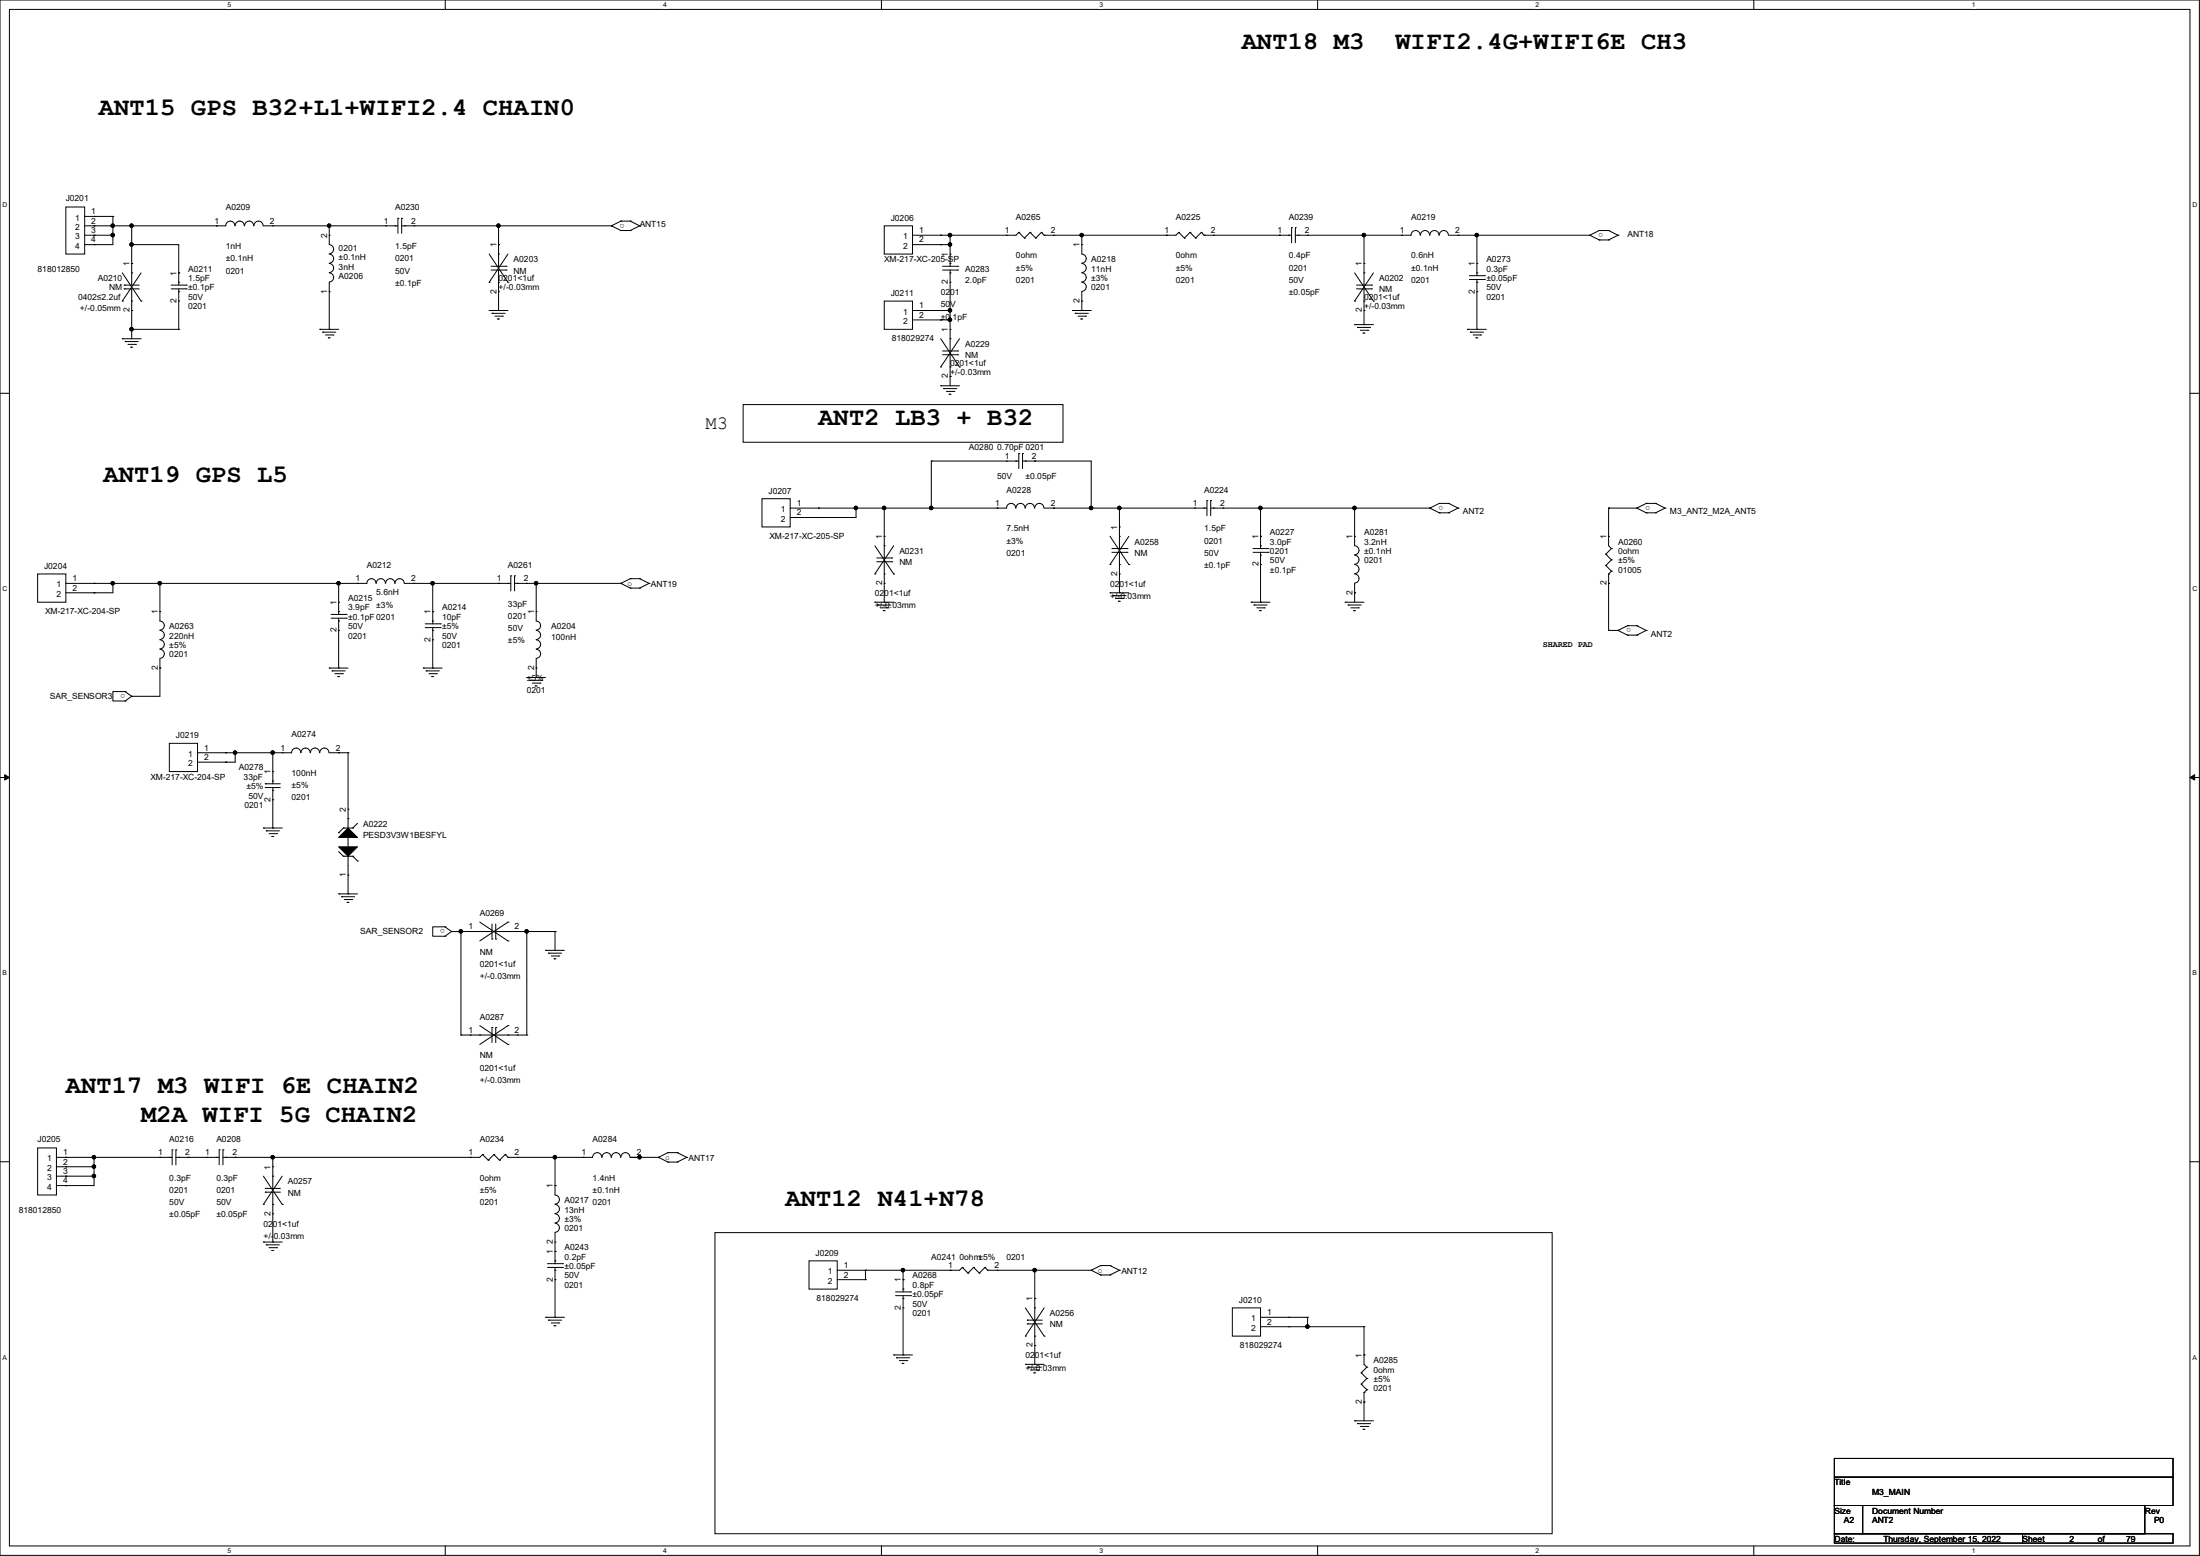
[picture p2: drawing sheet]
<svg xmlns="http://www.w3.org/2000/svg" width="297mm" height="210mm" viewBox="0 0 297 210" stroke-linecap="round" stroke-linejoin="round" font-family="sans-serif">
<path d="M0 0h296.9v209.9h-296.9zM1.3 1.3h294.4v207.4h-294.4z" fill="none" stroke="#000" stroke-width=".14"/>
<g fill="#fff">
<path d="M30.7 .1h.5v1h-.5z"/>
<path d="M30.7 208.8h.5v1h-.5z"/>
</g>
<path d="M60.1 0v1.3M60.1 208.7v1.2" fill="none" stroke="#000" stroke-width=".14"/>
<g fill="#fff">
<path d="M89.5 .1h.5v1h-.5z"/>
<path d="M89.5 208.8h.5v1h-.5z"/>
</g>
<path d="M119 0v1.3M119 208.7v1.2" fill="none" stroke="#000" stroke-width=".14"/>
<g fill="#fff">
<path d="M148.4 .1h.5v1h-.5z"/>
<path d="M148.4 208.8h.5v1h-.5z"/>
</g>
<path d="M177.9 0v1.3M177.9 208.7v1.2" fill="none" stroke="#000" stroke-width=".14"/>
<g fill="#fff">
<path d="M207.3 .1h.5v1h-.5z"/>
<path d="M207.3 208.8h.5v1h-.5z"/>
</g>
<path d="M236.8 0v1.3M236.8 208.7v1.2" fill="none" stroke="#000" stroke-width=".14"/>
<g fill="#fff">
<path d="M266.2 .1h.5v1h-.5z"/>
<path d="M266.2 208.8h.5v1h-.5z"/>
<path d="M.3 27.2h.7v1h-.7z"/>
<path d="M296 27.2h.6v1h-.6z"/>
<path d="M.3 79h.7v1h-.7z"/>
<path d="M296 79h.6v1h-.6z"/>
</g>
<path d="M0 53.1h1.3M295.7 53.1h1.2" fill="none" stroke="#000" stroke-width=".14"/>
<g fill="#fff">
<path d="M.3 130.9h.6v1h-.6z"/>
<path d="M296 130.9h.6v1h-.6z"/>
</g>
<path d="M0 104.9h1.3M295.7 104.9h1.2" fill="none" stroke="#000" stroke-width=".14"/>
<path d="M.6 104.6l.7 .3-.7 .4zM295.7 104.9l.6-.3v.7z" fill="#000" stroke="#000" stroke-width=".14"/>
<g fill="#fff">
<path d="M.3 182.7h.6v1h-.6z"/>
<path d="M296 182.7h.5v1h-.5z"/>
</g>
<g fill="none" stroke="#000" stroke-width=".14">
<path d="M8.9 27.9h2.5v6.4h-2.5zM11.4 31.7h3.8M11.4 29.2h3.8M12.7 30.5h.1M12.7 31.7h.1M12.7 33h.1M12.7 29.2h.1M15.2 29.2h.1M15.2 30.5h.1M15.2 31.7h.1M15.2 29.2v3.8h-3.8M16.5 36.8l2.5 3.8"/>
<path d="M16.8 38.5h.1M16.8 39h.1M16.8 38.5h2M16.8 39h2M17.8 36.8h.1M17.8 35.6h.1M17.8 30.5h.1M17.8 33h.1M17.8 30.5v8M17.8 39v6.7M17.8 33h6.3v5.5M19 36.8l-2.5 3.8"/>
<path d="M23.1 38.5h2M23.1 39h2M24.1 38.1h.1M24.1 39.4h.1M24.1 36.8h.1M24.1 39v5.4M25.1 38.5h.1M25.1 39h.1M29.2 30.5h.1M31.7 30.5a.61 .61 0 0 0-.6-.7 .61 .61 0 0 0-.6 .7h-19.1M33 30.5a.61 .61 0 0 0-.6-.7 .61 .61 0 0 0-.6 .7M34.2 30.5a.61 .61 0 0 0-.6-.7 .61 .61 0 0 0-.6 .7"/>
<path d="M35.5 30.5a.61 .61 0 0 0-.6-.7 .61 .61 0 0 0-.6 .7M35.6 30.5h18.1M36.8 30.5h.1M44.4 36.8a.61 .61 0 0 1 .6 .6 .61 .61 0 0 1-.6 .7M44.4 35.6a.61 .61 0 0 1 .6 .6 .61 .61 0 0 1-.6 .6M44.4 34.3a.61 .61 0 0 1 .6 .6 .61 .61 0 0 1-.6 .6M44.4 30.5v2.5a.61 .61 0 0 1 .6 .6 .61 .61 0 0 1-.6 .6M44.4 39.4h.1M44.4 31.7h.1M44.4 30.5h.1M44.4 38.1v6.3M52.1 30.5h.1"/>
<path d="M53.3 30.5h.1M53.7 29.5h.1M53.7 29.5v2M54.2 29.5h.1M54.2 30.5h28.3M54.2 29.5v2M54.6 30.5h.1M55.9 30.5h.1M66 38.1h.1M66 34.3l2.6 3.8M66.3 35.9h2M66.3 36.4h2"/>
<path d="M67.3 34.3h.1M67.3 38.1h.1M67.3 33h.1M67.3 39.4h.1M67.3 30.5h.1M67.3 30.5v5.4M67.3 36.4v5.5M68.3 35.9h.1M68.3 36.4h.1M68.6 38.1h.1M68.6 34.3l-2.6 3.8M82.5 30.5h.1"/>
<path d="M82.5 30.5l1.3 .6M83.8 31.1h.1M83.8 29.8h.1M83.8 31.1h1.3M83.8 29.8h1.3M83.8 29.8l-1.3 .7M85.1 31.1h.1M85.1 29.8h.1M85.1 29.8l1.3 .7M86.4 30.5h.1M86.4 30.5l-1.3 .6M119.4 30.5h3.8v3.8h-3.8z"/>
<path d="M123.2 33h5.1M127 31.7h.1M127 33h.1M127.3 35.9h2M127.3 36.4h2M128.3 35.6h.1M128.3 36.8h.1M128.3 34.3h.1M128.3 38.1h.1M128.3 31.7h.1M128.3 33h.1M128.3 31.7v4.2"/>
<path d="M128.3 36.4v11M129.3 35.9h.1M129.3 36.4h.1M135.9 31.7h.1M137.5 31.4h.1M137.5 31.4l-.3 .3h-14M137.5 31.4l.8 .7M138.3 32.1h.1M139.1 31.4h.1M139.1 31.4l-.8 .7M139.1 31.4l.7 .7M139.8 32.1h.1"/>
<path d="M140.6 31.4h.1M140.6 31.4l-.8 .7M140.6 31.4l.4 .3M141 31.7h.1M142.2 31.7h.1M146 31.7v2.6a.61 .61 0 0 1 .6 .6 .61 .61 0 0 1-.6 .6M146 35.6a.61 .61 0 0 1 .6 .6 .61 .61 0 0 1-.6 .6M146 36.8a.61 .61 0 0 1 .6 .6 .61 .61 0 0 1-.6 .7M146 38.1a.61 .61 0 0 1 .6 .6 .61 .61 0 0 1-.6 .6M146 33h.1M146 31.7h.1M146 39.4v2.5"/>
<path d="M157.5 31.7h.1M159.1 31.4h.1M159.1 31.4l-.4 .3h-17.7M159.1 31.4l.8 .7M159.9 32.1h.1M160.7 31.4h.1M160.7 31.4l-.8 .7M160.7 31.4l.7 .7M161.4 32.1h.1M162.2 31.4h.1M162.2 31.4l-.8 .7M162.2 31.4l.4 .3"/>
<path d="M162.6 31.7h.1M162.6 31.7h11.8M163.8 31.7h.1M172.7 31.7h.1M174 31.7h.1M174.4 30.7h.1M174.4 30.7v2.1M174.9 30.7h.1M174.9 30.7v2.1M175.3 31.7h.1M176.5 31.7h.1M182.9 36.8l2.5 3.8"/>
<path d="M183.1 38.5h2.1M183.1 39h2.1M184.1 36.8h.1M184.1 35.6h.1M184.1 31.7h.1M184.1 31.7v6.8M184.1 39v4.8M185.2 38.5h.1M185.2 39h.1M185.4 36.8l-2.5 3.8M189.2 31.7h.1M191.7 31.7a.61 .61 0 0 0-.6-.6 .61 .61 0 0 0-.6 .7l-15.6-.1"/>
<path d="M193 31.7a.61 .61 0 0 0-.6-.6 .61 .61 0 0 0-.6 .7M194.3 31.7a.61 .61 0 0 0-.6-.6 .61 .61 0 0 0-.7 .7M195.5 31.7a.61 .61 0 0 0-.6-.6 .61 .61 0 0 0-.6 .7M195.6 31.7h19M196.8 31.7h.1M198.4 37.2h2M198.4 37.7h2M199.4 36.8h.1M199.4 38.1h.1M199.4 35.6h.1M199.4 39.4h.1M199.4 31.7h.1"/>
<path d="M199.4 31.7v5.5M199.4 37.7v6.7M200.4 37.2h.1M200.4 37.7h.1M214.6 31.7h.1M214.6 31.7l1.3 .7M215.9 32.4h.1M215.9 31.1h.1M215.9 31.1h1.3M215.9 32.4h1.3M215.9 31.1l-1.3 .6M217.2 32.4h.1"/>
<path d="M217.2 31.1h.1M217.2 31.1l1.2 .6M218.4 31.7h.1M218.4 31.7l-1.2 .7M16.5 45.7h.1M16.5 40.6h.1M16.5 45.7h2.5M16.9 46.1h.1M16.9 46.1h1.8M17.3 46.5h1M17.7 46.9h.1M17.7 46.9h.2"/>
<path d="M17.8 40.6h.1M17.8 41.9h.1M17.8 44.4h.1M17.8 44.4h6.3M18.3 46.5h.1M19 40.6h.1M24.1 40.6h.1M24.1 44.4h.1M43.2 44.4h.1M43.2 44.4h2.5M43.6 44.8h.1M43.6 44.8h1.7"/>
<path d="M43.9 45.2h1.1M44.3 45.6h.1M44.3 45.6h.3M44.4 44.4h.1M45 45.2h.1M66 41.9h.1M66 41.9h2.6M66.4 42.3h.1M66.4 42.3h1.8M66.8 42.7h1M67.2 43.1h.1M67.2 43.1h.2"/>
<path d="M67.3 41.9h.1M67.8 42.7h.1M100.3 54.6h43.2v5.1h-43.2zM119.4 40.6h3.8v3.8h-3.8zM123.2 41.9h5.1M123.2 43.2h5.1M127 52.1h.1M127 49.5h.1M127 41.9h.1M127 43.2h.1M127 52.1h2.5M127 45.7l2.5 3.8"/>
<path d="M127.3 47.4h2M127.3 47.9h2M127.4 52.5h.1M127.4 52.5h1.8M127.8 52.8h1M128.1 53.2h.1M128.1 53.2h.3M128.3 45.7h.1M128.3 49.5h.1M128.3 44.4h.1M128.3 50.8h.1M128.3 41.9h.1"/>
<path d="M128.3 43.2h.1M128.3 47.9v4.2M128.8 52.8h.1M129.3 47.4h.1M129.3 47.9h.1M129.5 49.5h.1M129.5 45.7l-2.5 3.8M144.8 41.9h.1M144.8 41.9h2.5M145.2 42.3h.1M145.2 42.3h1.7M145.5 42.7h1.1"/>
<path d="M145.9 43.1h.1M145.9 43.1h.3M146 40.6h.1M146 41.9h.1M146.6 42.7h.1M182.9 43.8h.1M182.9 40.6h.1M182.9 43.8h2.5M183.3 44.2h.1M183.3 44.2h1.7M183.6 44.6h1.1M184 45h.1"/>
<path d="M184 45h.3M184.1 40.6h.1M184.1 41.9h.1M184.1 43.8h.1M184.7 44.6h.1M185.4 40.6h.1M198.1 44.4h.1M198.1 44.4h2.6M198.5 44.8h.1M198.5 44.8h1.8M198.9 45.2h1M199.3 45.6h.1"/>
<path d="M199.3 45.6h.2M199.4 44.4h.1M199.9 45.2h.1M5.1 77.5h3.8v3.8h-3.8zM12.7 78.7h.1M15.2 78.7h.1M15.2 78.7v1.3h-6.3M21.6 78.7v5.1a.61 .61 0 0 1 .6 .6 .61 .61 0 0 1-.6 .6M21.6 78.7h.1M45.7 78.7h.1M45.7 78.7v4.2M48.3 78.7h.1"/>
<path d="M50.8 78.7a.61 .61 0 0 0-.7-.6 .61 .61 0 0 0-.6 .6h-40.6M52 78.7a.61 .61 0 0 0-.6-.6 .61 .61 0 0 0-.6 .6M53.3 78.7a.61 .61 0 0 0-.6-.6 .61 .61 0 0 0-.6 .6M54.6 78.7a.61 .61 0 0 0-.6-.6 .61 .61 0 0 0-.7 .6M54.6 78.7h14.4M55.9 78.7h.1M58.4 78.7h.1M58.4 78.7v5.5M67.3 78.7h.1M68.6 78.7h.1M69 77.7h.1M69 77.7v2.1"/>
<path d="M69.5 77.7h.1M69.5 78.7h14.3M69.5 77.7v2.1M69.8 78.7h.1M71.1 78.7h.1M72.4 78.7v5.1a.61 .61 0 0 1 .6 .6 .61 .61 0 0 1-.6 .6M72.4 78.7h.1M83.8 78.7h.1M83.8 78.7l1.3 .7M85.1 78.1h.1M85.1 79.4h.1M85.1 78.1l-1.3 .6"/>
<path d="M85.1 78.1h1.3M85.1 79.4h1.3M86.4 78.1h.1M86.4 79.4h.1M86.4 78.1l1.2 .6M87.6 78.7h.1M87.6 78.7l-1.2 .7M102.9 67.3h3.8v3.8h-3.8zM110.5 68.6h.1M110.5 69.8h.1M115.6 68.6h.1M115.6 68.6v1.2h-8.9"/>
<path d="M118.1 77.5h.1M118.1 73.7l2.5 3.8M118.4 75.3h2M118.4 75.8h2M119.4 73.7h.1M119.4 77.5h.1M119.4 72.4h.1M119.4 78.7h.1M119.4 68.6h.1M119.4 68.6v6.7M119.4 75.8v5.5M120.4 75.3h.1"/>
<path d="M120.4 75.8h.1M120.6 77.5h.1M120.6 73.7l-2.5 3.8M125.7 68.6h.1M125.7 62.2h.1M125.7 62.2h11.8M125.7 62.2v6.4M134.6 68.6h.1M135.9 62.2h.1M137.1 68.6a.61 .61 0 0 0-.6-.7 .61 .61 0 0 0-.6 .7h-29.2M137.2 62.2h.1M137.5 61.2h.1"/>
<path d="M137.5 61.2v2M138 61.2h.1M138 61.2v2M138 62.2h9.3v6.4M138.4 68.6a.61 .61 0 0 0-.6-.7 .61 .61 0 0 0-.6 .7M138.4 62.2h.1M139.7 68.6a.61 .61 0 0 0-.7-.7 .61 .61 0 0 0-.6 .7M139.7 62.2h.1M140.9 68.6a.61 .61 0 0 0-.6-.7 .61 .61 0 0 0-.6 .7M141 68.6h21.9M142.2 68.6h.1M147.3 68.6h.1"/>
<path d="M149.9 76.2h.1M149.9 72.4l2.5 3.8M150.1 74h2M150.1 74.5h2M151.1 72.4h.1M151.1 76.2h.1M151.1 71.1h.1M151.1 77.5h.1M151.1 68.6h.1M151.1 68.6v5.4M151.1 74.5v5.5M152.1 74h.1"/>
<path d="M152.1 74.5h.1M152.4 76.2h.1M152.4 72.4l-2.5 3.8M161.3 68.6h.1M162.6 68.6h.1M162.9 67.6h.1M162.9 67.6v2M163.4 67.6h.1M163.4 68.6h29.6M163.4 67.6v2M163.8 68.6h.1M165.1 68.6h.1"/>
<path d="M169.2 74h2M169.2 74.5h2M170.2 73.7h.1M170.2 74.9h.1M170.2 72.4h.1M170.2 76.2h.1M170.2 68.6h.1M170.2 68.6v5.4M170.2 74.5v6.8M171.2 74h.1M171.2 74.5h.1M182.9 68.6v5.1a.61 .61 0 0 1 .6 .6 .61 .61 0 0 1-.6 .6"/>
<path d="M182.9 74.9a.61 .61 0 0 1 .6 .6 .61 .61 0 0 1-.6 .7M182.9 76.2a.61 .61 0 0 1 .6 .6 .61 .61 0 0 1-.6 .6M182.9 77.5a.61 .61 0 0 1 .6 .6 .61 .61 0 0 1-.6 .6M182.9 72.4h.1M182.9 68.6h.1M182.9 78.7v2.6M193 68.6h.1M193 68.6l1.3 .6M194.3 69.2h.1M194.3 67.9h.1M194.3 69.2h1.3M194.3 67.9h1.3"/>
<path d="M194.3 67.9l-1.3 .7M195.6 69.2h.1M195.6 67.9h.1M195.6 67.9l1.2 .7M196.8 68.6h.1M196.8 68.6l-1.2 .6M216.8 74.8h.1M216.8 76.3h.1M216.8 74.8l.8 .8M216.8 76.3l.8 .8M217.2 77.5h.1M217.2 72.4h.1"/>
<path d="M217.2 78.7h.1M217.2 68.6h.1M217.2 68.6v5.1l.4 .3M217.2 77.5v7.6M217.2 68.6h3.8M217.6 74h.1M217.6 75.6h.1M217.6 77.1h.1M217.6 74l-.8 .8M217.6 75.6l-.8 .7M217.6 77.1l-.4 .4M221 68.6h.1"/>
<path d="M221 68.6l1.2 .6M222.2 69.2h.1M222.2 67.9h.1M222.2 69.2h1.3M222.2 67.9h1.3M222.2 67.9l-1.2 .7M223.5 69.2h.1M223.5 67.9h.1M223.5 67.9l1.3 .7M224.8 68.6h.1M224.8 68.6l-1.3 .6M12.7 80h.1"/>
<path d="M16.9 94.6h.1M16.9 93.3h.1M16.9 93.3h-1.7v1.3h1.7M16.9 93.3l.9 .7M17.8 94h.1M17.8 94l-.9 .6M21.6 85.1a.61 .61 0 0 1 .6 .6 .61 .61 0 0 1-.6 .6M21.6 86.4a.61 .61 0 0 1 .6 .6 .61 .61 0 0 1-.6 .6M21.6 87.6a.61 .61 0 0 1 .6 .6 .61 .61 0 0 1-.6 .7M21.6 82.5h.1M21.6 90.2h.1M21.6 88.9v5.1h-3.8"/>
<path d="M44.4 90.2h.1M44.4 90.2h2.6M44.7 82.9h2M44.7 83.4h2M44.8 90.6h.1M44.8 90.6h1.8M45.2 90.9h1M45.6 91.3h.1M45.6 91.3h.2M45.7 82.5h.1M45.7 83.8h.1M45.7 81.3h.1"/>
<path d="M45.7 85.1h.1M45.7 90.2h.1M45.7 83.4v6.8M46.2 90.9h.1M46.7 82.9h.1M46.7 83.4h.1M57.1 90.2h.1M57.1 90.2h2.6M57.4 84.2h2M57.4 84.7h2M57.5 90.6h.1M57.5 90.6h1.8"/>
<path d="M57.9 90.9h1M58.3 91.3h.1M58.3 91.3h.2M58.4 83.8h.1M58.4 85.1h.1M58.4 82.5h.1M58.4 86.4h.1M58.4 90.2h.1M58.4 84.7v5.5M58.9 90.9h.1M59.4 84.2h.1M59.4 84.7h.1"/>
<path d="M71.1 91.4h.1M71.1 91.4h2.6M71.5 91.8h.1M71.5 91.8h1.8M71.9 92.2h1M72.3 92.6h.1M72.3 92.6h.2M72.4 85.1a.61 .61 0 0 1 .6 .6 .61 .61 0 0 1-.6 .6M72.4 86.4a.61 .61 0 0 1 .6 .6 .61 .61 0 0 1-.6 .6M72.4 87.6a.61 .61 0 0 1 .6 .6 .61 .61 0 0 1-.6 .7M72.4 82.5h.1M72.4 90.2h.1"/>
<path d="M72.4 91.4h.1M72.4 88.9v2.5M72.9 92.2h.1M118.1 81.3h.1M118.1 81.3h2.5M118.5 81.7h.1M118.5 81.7h1.8M118.9 82h1M119.3 82.4h.1M119.3 82.4h.2M119.4 81.3h.1M119.9 82h.1"/>
<path d="M149.9 80h.1M149.9 80h2.5M150.2 80.4h.1M150.2 80.4h1.8M150.6 80.8h1M151 81.2h.1M151 81.2h.3M151.1 80h.1M151.6 80.8h.1M168.9 81.3h.1M168.9 81.3h2.5M169.3 81.7h.1"/>
<path d="M169.3 81.7h1.8M169.7 82h1M170.1 82.4h.1M170.1 82.4h.2M170.2 81.3h.1M170.7 82h.1M181.6 81.3h.1M181.6 81.3h2.5M182 81.7h.1M182 81.7h1.8M182.4 82h1M182.8 82.4h.1"/>
<path d="M182.8 82.4h.2M182.9 80h.1M183.4 82h.1M217.2 85.1h.1M217.2 85.1h1.2M218.4 85.1h.1M218.4 85.1l1.3 .6M219.7 85.7h.1M219.7 84.5h.1M219.7 85.7h1.3M219.7 84.5h1.3M219.7 84.5l-1.3 .6"/>
<path d="M221 85.7h.1M221 84.5h.1M221 84.5l1.2 .6M222.2 85.1h.1M222.2 85.1l-1.2 .6M22.9 100.3h3.8v3.8h-3.8zM30.5 101.6h.1M30.5 102.9h.1M31.7 101.6h.1M31.7 101.6v1.3h-5M35.6 111.8h.1M35.6 111.8h2.5"/>
<path d="M35.8 105.8h.1M35.8 106.3h.1M35.8 105.8h2M35.8 106.3h2M35.9 112.1h.1M35.9 112.1h1.8M36.3 112.5h1M36.7 112.9h.1M36.7 112.9h.3M36.8 105.4h.1M36.8 106.7h.1M36.8 104.1h.1"/>
<path d="M36.8 107.9h.1M36.8 101.6h.1M36.8 111.8h.1M36.8 101.6v4.2M36.8 106.3v5.5M37.3 112.5h.1M38.1 101.6h.1M40.6 101.6a.61 .61 0 0 0-.6-.6 .61 .61 0 0 0-.6 .6h-12.7M41.9 101.6a.61 .61 0 0 0-.6-.6 .61 .61 0 0 0-.7 .6M43.1 101.6a.61 .61 0 0 0-.6-.6 .61 .61 0 0 0-.6 .6M44.4 101.6a.61 .61 0 0 0-.6-.6 .61 .61 0 0 0-.6 .6M44.4 101.6h2.6"/>
<path d="M45.7 112.4h.1M45.7 101.6h.1M45.7 114.9l.7 .7M46.4 115.6h.1M46.4 111.8h.1M46.4 111.8h1.2M46.4 115.6h1.2M46.4 111.8l-.7 .6M47 115.6h.1M47 113h.1M47 110.5h.1M47 118.1h.1"/>
<path d="M47 109.2h.1M47 101.6h.1M47 101.6v10.2M47 113v1.3M47 115.6v5M47.6 115.6h.1M47.6 111.8h.1M47.6 115.6l.7 .6M48.3 116.2h.1M48.3 111.1l-.7 .7M45.7 120.6h.1M45.7 120.6h2.6"/>
<path d="M46.1 121h.1M46.1 121h1.8M46.5 121.4h1M46.9 121.8h.1M46.9 121.8h.2M47 120.6h.1M47.5 121.4h.1M60.1 126.4h.1M60.1 125.1h.1M60.1 125.1h-1.7v1.3h1.7M60.1 125.1l.9 .6M61 125.7l-.9 .7"/>
<path d="M61 125.7h5.4M62.2 125.7h.1M62.2 139.7h.1M62.2 139.7h4.2M62.2 125.7v14M63.5 125.7h.1M63.5 139.7h.1M64.8 125.7h.1M64.8 139.7h.1M64.8 124.5l3.8 2.5M64.8 138.4l3.8 2.6M66.4 126.7h.1"/>
<path d="M66.4 138.7h.1M66.4 124.7v2M66.4 138.7v2M66.9 126.7h.1M66.9 138.7h.1M66.9 124.7v2M66.9 138.7v2M66.9 125.7h8M66.9 139.7h4.2M68.6 125.7h.1M68.6 124.5h.1M68.6 127h.1"/>
<path d="M68.6 139.7h.1M68.6 138.4h.1M68.6 124.5l-3.8 2.5M68.6 138.4l-3.8 2.6M69.8 125.7h.1M69.8 139.7h.1M71.1 125.7h.1M71.1 139.7h.1M71.1 125.7v14M73.7 128.3h.1M73.7 128.3h2.5M74 128.7h.1"/>
<path d="M74 128.7h1.8M74.4 129h1M74.8 129.4h.1M74.8 129.4h.3M74.9 125.7h.1M74.9 125.7v2.6M75.4 129h.1M0 156.8h1.3M5.1 154.9h2.5v6.4h-2.5zM7.6 157.5h5.1M7.6 158.7h5.1M7.6 156.2h15.6"/>
<path d="M8.9 157.5h.1M8.9 158.7h.1M8.9 156.2h.1M12.7 157.5h.1M12.7 158.7h.1M12.7 156.2h.1M12.7 156.2v3.8h-5.1M21.6 156.2h.1M22.9 156.2h.1M23.2 155.2h.1M23.2 155.2v2M23.7 155.2h.1"/>
<path d="M23.7 156.2h5.9M23.7 155.2v2M24.1 156.2h.1M25.4 156.2h.1M27.9 156.2h.1M29.2 156.2h.1M29.6 155.2h.1M29.6 155.2v2M30.1 155.2h.1M30.1 155.2v2M30.5 156.2h.1M31.7 156.2h.1"/>
<path d="M35.6 158.7l2.5 3.9M36.8 158.7h.1M36.8 157.5h.1M36.8 156.2h.1M36.8 156.2v4.2M38.1 158.7l-2.5 3.9M63.5 156.2h.1M65.2 155.8h.1M65.2 155.8l-.4 .4h-34.7M65.2 155.8l.7 .8M65.9 156.6h.1M66.7 155.8h.1"/>
<path d="M66.7 155.8l-.8 .8M66.7 155.8l.7 .8M67.4 156.6h.1M68.2 155.8h.1M68.2 155.8l-.8 .8M68.2 155.8l.4 .4M68.6 156.2h.1M68.6 141h.1M69.8 156.2h.1M74.9 156.2v5.1a.61 .61 0 0 1 .6 .6 .61 .61 0 0 1-.6 .6M74.9 156.2h.1M78.7 156.2h.1"/>
<path d="M81.2 156.2a.61 .61 0 0 0-.6-.6 .61 .61 0 0 0-.6 .6h-11.4M82.5 156.2a.61 .61 0 0 0-.6-.6 .61 .61 0 0 0-.6 .6M83.8 156.2a.61 .61 0 0 0-.6-.6 .61 .61 0 0 0-.6 .6M85 156.2a.61 .61 0 0 0-.6-.6 .61 .61 0 0 0-.6 .6M85.1 156.2h3.8M86.4 156.2h.1M88.9 156.2h.1M88.9 156.2l1.3 .6M90.2 155.6h.1M90.2 156.8h.1M90.2 155.6l-1.3 .6M90.2 155.6h1.2"/>
<path d="M90.2 156.8h1.2M91.4 155.6h.1M91.4 156.8h.1M91.4 155.6l1.3 .6M92.7 156.2h.1M92.7 156.2l-1.3 .6M295.7 156.8h1.2M8.9 160h.1M35.6 167.6h.1M35.6 162.6h.1M35.6 167.6h2.5M35.8 160.4h.1"/>
<path d="M35.8 160.9h.1M35.8 160.4h2M35.8 160.9h2M35.9 168h.1M35.9 168h1.8M36.3 168.4h1M36.7 168.8h.1M36.7 168.8h.3M36.8 162.6h.1M36.8 163.8h.1M36.8 167.6h.1M36.8 160.9v6.7"/>
<path d="M37.3 168.4h.1M38.1 162.6h.1M73.7 177.8h.1M73.7 177.8h2.5M73.9 170.6h2M73.9 171.1h2M74 178.2h.1M74 178.2h1.8M74.4 178.6h1M74.8 178.9h.1M74.8 178.9h.3M74.9 170.2h.1"/>
<path d="M74.9 171.4h.1M74.9 168.9h.1M74.9 172.7h.1M74.9 162.6a.61 .61 0 0 1 .6 .6 .61 .61 0 0 1-.6 .6M74.9 163.8a.61 .61 0 0 1 .6 .6 .61 .61 0 0 1-.6 .7M74.9 165.1a.61 .61 0 0 1 .6 .6 .61 .61 0 0 1-.6 .6M74.9 160h.1M74.9 167.6h.1M74.9 177.8h.1M74.9 166.4v4.2M74.9 171.1v6.7M75.4 178.6h.1"/>
<path d="M75.9 170.6h.1M75.9 171.1h.1M96.5 166.4h113v40.6h-113zM109.2 170.2h3.8v3.8h-3.8zM113 172.7h3.8M116.8 171.4h.1M116.8 172.7h.1M116.8 171.4v1.3M120.9 174.4h2M120.9 174.9h2M121.9 174h.1M121.9 175.3h.1"/>
<path d="M121.9 172.7h.1M121.9 176.5h.1M121.9 171.4h.1M121.9 171.4v3M121.9 174.9v8M122.9 174.4h.1M122.9 174.9h.1M128.3 171.4h.1M129.9 171.1h.1M129.9 171.1l-.4 .3h-16.5M129.9 171.1l.8 .7M130.7 171.8h.1"/>
<path d="M131.4 171.1h.1M131.4 171.1l-.7 .7M131.4 171.1l.8 .7M132.2 171.8h.1M133 171.1h.1M133 171.1l-.8 .7M133 171.1l.3 .3M133.3 171.4h.1M133.3 171.4h14M134.6 171.4h.1M138.4 176.5l2.6 3.8M138.7 178.2h.1"/>
<path d="M138.7 178.7h.1M138.7 178.2h2M138.7 178.7h2M139.7 176.5h.1M139.7 175.3h.1M139.7 171.4h.1M139.7 171.4v6.8M139.7 178.7v5.4M141 176.5l-2.6 3.8M147.3 171.4h.1M147.3 171.4l1.3 .7M148.6 170.8h.1"/>
<path d="M148.6 172.1h.1M148.6 170.8l-1.3 .6M148.6 170.8h1.3M148.6 172.1h1.3M149.9 170.8h.1M149.9 172.1h.1M149.9 170.8l1.2 .6M151.1 171.4h.1M151.1 171.4l-1.2 .7M166.4 176.5h3.8v3.8h-3.8zM170.2 177.8h6.3M170.2 179.1h13.9"/>
<path d="M174 177.8h.1M174 179.1h.1M176.5 177.8h.1M176.5 179.1h.1M176.5 177.8v1.3M184.1 179.1h.1M184.1 179.1v5l.4 .4M120.6 182.9h.1M120.6 182.9h2.6M121 183.3h.1M121 183.3h1.8M121.4 183.6h1"/>
<path d="M121.8 184h.1M121.8 184h.2M121.9 182.9h.1M122.4 183.6h.1M138.4 184.1h.1M138.4 180.3h.1M138.4 184.1h2.6M138.8 184.5h.1M138.8 184.5h1.8M139.2 184.9h1M139.6 185.3h.1M139.6 185.3h.2"/>
<path d="M139.7 180.3h.1M139.7 181.6h.1M139.7 184.1h.1M140.2 184.9h.1M141 180.3h.1M182.9 191.8h.1M182.9 191.8h2.5M183.3 192.2h.1M183.3 192.2h1.7M183.6 192.5h1.1M183.8 185.3h.1M183.8 186.8h.1"/>
<path d="M183.8 185.3l.7 .8M183.8 186.8l.7 .8M184 192.9h.1M184 192.9h.3M184.1 188h.1M184.1 182.9h.1M184.1 189.2h.1M184.1 188v3.8M184.5 184.5h.1M184.5 186.1h.1M184.5 187.6h.1M184.5 184.5l-.7 .8"/>
<path d="M184.5 186.1l-.7 .7M184.5 187.6l-.4 .4M184.7 192.5h.1M247.7 196.8h45.7v2.6h-45.7zM247.7 199.4h45.7v3.8h-45.7zM247.6 203.2h3.9v3.8h-3.9zM247.6 207h25.4v1.3h-25.4zM251.5 203.2h38.1v3.8h-38.1zM273 207h20.4v1.3h-20.4z"/>
</g>
<g fill="#000" stroke="#000" stroke-width=".14">
<path d="M45.7 114.3h2.6l-1.3 1.3zM47 111.8l1.3 1.2h-2.6z"/>
<circle cx="15.2" cy="30.5" r=".23"/>
<circle cx="15.2" cy="31.7" r=".23"/>
<circle cx="17.8" cy="30.5" r=".23"/>
<circle cx="17.8" cy="33" r=".23"/>
<circle cx="44.4" cy="30.5" r=".23"/>
<circle cx="67.3" cy="30.5" r=".23"/>
<circle cx="128.2" cy="31.7" r=".23"/>
<circle cx="128.2" cy="33" r=".23"/>
<circle cx="146" cy="31.7" r=".23"/>
<circle cx="184.1" cy="31.7" r=".23"/>
<circle cx="199.4" cy="31.7" r=".23"/>
<circle cx="17.8" cy="44.4" r=".23"/>
<circle cx="128.2" cy="41.9" r=".23"/>
<circle cx="128.2" cy="43.2" r=".23"/>
<circle cx="15.2" cy="78.7" r=".23"/>
<circle cx="21.6" cy="78.7" r=".23"/>
<circle cx="45.7" cy="78.7" r=".23"/>
<circle cx="58.4" cy="78.7" r=".23"/>
<circle cx="72.4" cy="78.7" r=".23"/>
<circle cx="115.5" cy="68.6" r=".23"/>
<circle cx="119.4" cy="68.6" r=".23"/>
<circle cx="125.7" cy="68.6" r=".23"/>
<circle cx="147.3" cy="68.6" r=".23"/>
<circle cx="151.1" cy="68.6" r=".23"/>
<circle cx="170.2" cy="68.6" r=".23"/>
<circle cx="182.9" cy="68.6" r=".23"/>
<circle cx="31.7" cy="101.6" r=".23"/>
<circle cx="36.8" cy="101.6" r=".23"/>
<circle cx="62.2" cy="125.7" r=".23"/>
<circle cx="71.1" cy="125.7" r=".23"/>
<circle cx="12.7" cy="156.2" r=".23"/>
<circle cx="12.7" cy="157.5" r=".23"/>
<circle cx="12.7" cy="158.7" r=".23"/>
<circle cx="36.8" cy="156.2" r=".23"/>
<circle cx="74.9" cy="156.2" r=".23"/>
<circle cx="86.3" cy="156.2" r=".23"/>
<circle cx="121.9" cy="171.4" r=".23"/>
<circle cx="139.7" cy="171.4" r=".23"/>
<circle cx="176.5" cy="179" r=".23"/>
</g>
<g font-size="3.4">
<text x="167.6" y="6.6">ANT18 M3</text>
<text x="188.4" y="6.6">WIFI2.4G+WIFI6E CH3</text>
<text x="13.3" y="15.5">ANT15 GPS B32+L1+WIFI2.4 CHAIN0</text>
<text x="110.5" y="57.4">ANT2 LB3 + B32</text>
<text x="14" y="65">ANT19 GPS L5</text>
<text x="8.9" y="147.6">ANT17 M3 WIFI 6E CHAIN2</text>
<text x="19" y="151.4">M2A WIFI 5G CHAIN2</text>
<text x="106" y="162.8">ANT12 N41+N78</text>
</g>
<text font-size="2.5" x="95.2" y="58">M3</text>
<g font-size="1.1">
<text x="8.9" y="27.1">J0201</text>
<text x="10.2" y="29.8">1</text>
<text x="12.3" y="28.9">1</text>
<text x="30.5" y="28.4">A0209</text>
<text x="53.3" y="28.4">A0230</text>
<text x="120.3" y="29.8">J0206</text>
<text x="137.2" y="29.7">A0265</text>
<text x="158.8" y="29.7">A0225</text>
<text x="174" y="29.7">A0239</text>
<text x="190.5" y="29.7">A0219</text>
<text x="10.2" y="31">2</text>
<text x="10.2" y="32.3">3</text>
<text x="10.2" y="33.6">4</text>
<text x="12.3" y="30.2">2</text>
<text x="12.3" y="31.5">3</text>
<text x="12.3" y="32.7">4</text>
<text x="17.5" y="35.9" transform="rotate(-90 17.5 35.9)">1</text>
<text x="29" y="30.2">1</text>
<text x="30.5" y="33.6">1nH</text>
<text x="30.5" y="35.3">±0.1nH</text>
<text x="36.4" y="30.2">2</text>
<text x="44.2" y="32.1" transform="rotate(-90 44.2 32.1)">2</text>
<text x="45.7" y="35.1">±0.1nH</text>
<text x="45.7" y="33.9">0201</text>
<text x="51.8" y="30.2">1</text>
<text x="53.3" y="33.6">1.5pF</text>
<text x="53.3" y="35.3">0201</text>
<text x="55.5" y="30.2">2</text>
<text x="67" y="33.4" transform="rotate(-90 67 33.4)">1</text>
<text x="69.3" y="35.4">A0203</text>
<text x="84.3" y="30.2" transform="rotate(-180 84.3 30.2)">o</text>
<text x="86.4" y="30.7">ANT15</text>
<text x="119.4" y="35.4">XM-217-XC-205-SP</text>
<text x="121.9" y="32.3">1</text>
<text x="121.9" y="33.6">2</text>
<text x="124.1" y="31.5">1</text>
<text x="124.1" y="32.7">2</text>
<text x="128" y="34.7" transform="rotate(-90 128 34.7)">1</text>
<text x="135.6" y="31.5">1</text>
<text x="137.2" y="34.9">0ohm</text>
<text x="141.9" y="31.5">2</text>
<text x="145.8" y="33.4" transform="rotate(-90 145.8 33.4)">1</text>
<text x="147.3" y="35.4">A0218</text>
<text x="157.2" y="31.5">1</text>
<text x="158.8" y="34.9">0ohm</text>
<text x="163.5" y="31.5">2</text>
<text x="172.5" y="31.5">1</text>
<text x="174" y="34.9">0.4pF</text>
<text x="176.2" y="31.5">2</text>
<text x="183.9" y="35.9" transform="rotate(-90 183.9 35.9)">1</text>
<text x="189" y="31.5">1</text>
<text x="190.5" y="34.9">0.6nH</text>
<text x="196.5" y="31.5">2</text>
<text x="199.1" y="35.9" transform="rotate(-90 199.1 35.9)">1</text>
<text x="200.7" y="35.4">A0273</text>
<text x="216.4" y="31.5" transform="rotate(-180 216.4 31.5)">o</text>
<text x="219.7" y="32">ANT18</text>
<text x="5.1" y="36.7">818012850</text>
<text x="10.5" y="40.5">0402≤2.2uf</text>
<text x="10.8" y="42">+/-0.05mm</text>
<text x="13.2" y="37.9">A0210</text>
<text x="14.7" y="39.2">NM</text>
<text x="23.8" y="40.9" transform="rotate(-90 23.8 40.9)">2</text>
<text x="23.8" y="37.2" transform="rotate(-90 23.8 37.2)">1</text>
<text x="25.4" y="36.7">A0211</text>
<text x="25.4" y="37.9">1.5pF</text>
<text x="25.4" y="41.7">0201</text>
<text x="25.4" y="40.5">50V</text>
<text x="25.4" y="39.2">±0.1pF</text>
<text x="30.5" y="36.9">0201</text>
<text x="44.2" y="39.6" transform="rotate(-90 44.2 39.6)">1</text>
<text x="45.7" y="37.7">A0206</text>
<text x="45.7" y="36.4">3nH</text>
<text x="53.3" y="36.9">50V</text>
<text x="53.3" y="38.6">±0.1pF</text>
<text x="67" y="39.6" transform="rotate(-90 67 39.6)">2</text>
<text x="67.3" y="37.9">0201&lt;1uf</text>
<text x="67.3" y="39.2">+/-0.03mm</text>
<text x="69.3" y="36.9">NM</text>
<text x="120.3" y="40">J0211</text>
<text x="124.1" y="41.6">1</text>
<text x="127" y="39.8">0201</text>
<text x="127" y="41.5">50V</text>
<text x="128" y="38.3" transform="rotate(-90 128 38.3)">2</text>
<text x="130.3" y="36.7">A0283</text>
<text x="130.3" y="38.2">2.0pF</text>
<text x="137.2" y="36.5">±5%</text>
<text x="137.2" y="38.2">0201</text>
<text x="145.8" y="40.9" transform="rotate(-90 145.8 40.9)">2</text>
<text x="147.3" y="36.7">11nH</text>
<text x="147.3" y="37.9">±3%</text>
<text x="147.3" y="39.2">0201</text>
<text x="158.8" y="36.5">±5%</text>
<text x="158.8" y="38.2">0201</text>
<text x="174" y="36.5">0201</text>
<text x="174" y="38.2">50V</text>
<text x="174" y="39.8">±0.05pF</text>
<text x="184.2" y="40.5">0201&lt;1uf</text>
<text x="184.2" y="41.7">+/-0.03mm</text>
<text x="186.2" y="37.9">A0202</text>
<text x="186.2" y="39.5">NM</text>
<text x="190.5" y="36.5">±0.1nH</text>
<text x="190.5" y="38.2">0201</text>
<text x="199.1" y="39.6" transform="rotate(-90 199.1 39.6)">2</text>
<text x="200.7" y="36.7">0.3pF</text>
<text x="200.7" y="40.5">0201</text>
<text x="200.7" y="39.2">50V</text>
<text x="200.7" y="37.9">±0.05pF</text>
<text x="17.5" y="42.2" transform="rotate(-90 17.5 42.2)">2</text>
<text x="120.4" y="46.1">818029274</text>
<text x="121.9" y="42.5">1</text>
<text x="121.9" y="43.7">2</text>
<text x="124.1" y="42.9">2</text>
<text x="127" y="43.1">±0.1pF</text>
<text x="128" y="44.8" transform="rotate(-90 128 44.8)">1</text>
<text x="130.3" y="46.8">A0229</text>
<text x="183.9" y="42.2" transform="rotate(-90 183.9 42.2)">2</text>
<text x="128" y="51" transform="rotate(-90 128 51)">2</text>
<text x="128.3" y="49.4">0201&lt;1uf</text>
<text x="128.3" y="50.6">+/-0.03mm</text>
<text x="130.3" y="48.3">NM</text>
<text x="130.8" y="60.8">A0280 0.70pF 0201</text>
<text x="134.6" y="64.6">50V</text>
<text x="135.6" y="61.9">1</text>
<text x="138.4" y="64.6">±0.05pF</text>
<text x="139.3" y="61.9">2</text>
<text x="103.8" y="66.6">J0207</text>
<text x="105.4" y="69.1">1</text>
<text x="105.4" y="70.4">2</text>
<text x="107.6" y="68.3">1</text>
<text x="107.6" y="69.6">2</text>
<text x="134.4" y="68.3">1</text>
<text x="135.9" y="66.5">A0228</text>
<text x="135.9" y="71.7">7.5nH</text>
<text x="141.9" y="68.3">2</text>
<text x="150.8" y="71.5" transform="rotate(-90 150.8 71.5)">1</text>
<text x="161" y="68.3">1</text>
<text x="162.6" y="66.5">A0224</text>
<text x="162.6" y="71.7">1.5pF</text>
<text x="164.7" y="68.3">2</text>
<text x="194.8" y="68.3" transform="rotate(-180 194.8 68.3)">o</text>
<text x="197.5" y="69.4">ANT2</text>
<text x="222.8" y="68.3" transform="rotate(-180 222.8 68.3)">o</text>
<text x="225.4" y="69.4">M3_ANT2_M2A_ANT5</text>
<text x="6" y="76.8">J0204</text>
<text x="49.5" y="76.7">A0212</text>
<text x="68.6" y="76.7">A0261</text>
<text x="103.9" y="72.7">XM-217-XC-205-SP</text>
<text x="119.1" y="72.8" transform="rotate(-90 119.1 72.8)">1</text>
<text x="121.4" y="74.8">A0231</text>
<text x="121.4" y="76.3">NM</text>
<text x="135.9" y="73.4">±3%</text>
<text x="135.9" y="75">0201</text>
<text x="150.8" y="77.7" transform="rotate(-90 150.8 77.7)">2</text>
<text x="153.2" y="73.5">A0258</text>
<text x="153.2" y="75">NM</text>
<text x="162.6" y="73.4">0201</text>
<text x="162.6" y="75">50V</text>
<text x="162.6" y="76.7">±0.1pF</text>
<text x="169.9" y="76.4" transform="rotate(-90 169.9 76.4)">2</text>
<text x="169.9" y="72.8" transform="rotate(-90 169.9 72.8)">1</text>
<text x="171.5" y="72.2">A0227</text>
<text x="171.5" y="73.5">3.0pF</text>
<text x="171.5" y="74.8">0201</text>
<text x="171.5" y="76">50V</text>
<text x="171.5" y="77.3">±0.1pF</text>
<text x="182.6" y="72.8" transform="rotate(-90 182.6 72.8)">1</text>
<text x="184.2" y="72.2">A0281</text>
<text x="184.2" y="73.5">3.2nH</text>
<text x="184.2" y="74.8">±0.1nH</text>
<text x="184.2" y="76">0201</text>
<text x="216.9" y="72.8" transform="rotate(-90 216.9 72.8)">1</text>
<text x="218.4" y="73.5">A0260</text>
<text x="218.4" y="74.8">0ohm</text>
<text x="218.4" y="76">±5%</text>
<text x="218.4" y="77.3">01005</text>
<text x="6.1" y="82.9">XM-217-XC-204-SP</text>
<text x="7.6" y="79.3">1</text>
<text x="7.6" y="80.6">2</text>
<text x="9.8" y="78.4">1</text>
<text x="9.8" y="79.7">2</text>
<text x="21.3" y="82.9" transform="rotate(-90 21.3 82.9)">1</text>
<text x="45.4" y="81.7" transform="rotate(-90 45.4 81.7)">1</text>
<text x="47" y="81.1">A0215</text>
<text x="47" y="82.4">3.9pF</text>
<text x="47" y="83.7">±0.1pF 0201</text>
<text x="48" y="78.4">1</text>
<text x="50.8" y="80.4">5.6nH</text>
<text x="50.8" y="82">±3%</text>
<text x="55.5" y="78.4">2</text>
<text x="58.1" y="82.9" transform="rotate(-90 58.1 82.9)">1</text>
<text x="59.7" y="82.4">A0214</text>
<text x="59.7" y="83.7">10pF</text>
<text x="67.1" y="78.4">1</text>
<text x="68.6" y="81.9">33pF</text>
<text x="68.6" y="83.5">0201</text>
<text x="70.7" y="78.4">2</text>
<text x="72.1" y="82.9" transform="rotate(-90 72.1 82.9)">1</text>
<text x="84.7" y="79.1">o</text>
<text x="87.9" y="79.2">ANT19</text>
<text x="118.1" y="80.5">0201&lt;1uf</text>
<text x="118.1" y="82.1">+/-0.03mm</text>
<text x="119.1" y="79" transform="rotate(-90 119.1 79)">2</text>
<text x="149.9" y="79.2">0201&lt;1uf</text>
<text x="149.9" y="80.9">+/-0.03mm</text>
<text x="182.6" y="80.3" transform="rotate(-90 182.6 80.3)">2</text>
<text x="216.9" y="79" transform="rotate(-90 216.9 79)">2</text>
<text x="22.9" y="84.9">A0263</text>
<text x="22.9" y="86.2">220nH</text>
<text x="22.9" y="87.5">±5%</text>
<text x="22.9" y="88.7">0201</text>
<text x="45.4" y="85.3" transform="rotate(-90 45.4 85.3)">2</text>
<text x="47" y="86.2">0201</text>
<text x="47" y="84.9">50V</text>
<text x="58.1" y="86.6" transform="rotate(-90 58.1 86.6)">2</text>
<text x="59.7" y="87.5">0201</text>
<text x="59.7" y="86.2">50V</text>
<text x="59.7" y="84.9">±5%</text>
<text x="68.6" y="85.2">50V</text>
<text x="68.6" y="86.8">±5%</text>
<text x="74.4" y="84.9">A0204</text>
<text x="74.4" y="86.4">100nH</text>
<text x="208.3" y="87.3">SHARED PAD</text>
<text x="220.2" y="84.8" transform="rotate(-180 220.2 84.8)">o</text>
<text x="222.9" y="85.9">ANT2</text>
<text x="6.7" y="94.3">SAR_SENSOR3</text>
<text x="16.9" y="93.7" transform="rotate(-180 16.9 93.7)">o</text>
<text x="21.3" y="90.4" transform="rotate(-90 21.3 90.4)">2</text>
<text x="71.1" y="91.9">±5%</text>
<text x="71.1" y="93.6">0201</text>
<text x="72.1" y="90.4" transform="rotate(-90 72.1 90.4)">2</text>
<text x="23.7" y="99.7">J0219</text>
<text x="27.6" y="101.3">1</text>
<text x="37.8" y="101.3">1</text>
<text x="39.4" y="99.5">A0274</text>
<text x="45.3" y="101.3">2</text>
<text x="20.3" y="105.2">XM-217-XC-204-SP</text>
<text x="25.4" y="102.2">1</text>
<text x="25.4" y="103.4">2</text>
<text x="27.6" y="102.6">2</text>
<text x="32.3" y="104">A0278</text>
<text x="32.9" y="105.2">33pF</text>
<text x="33.3" y="106.5">±5%</text>
<text x="33.5" y="107.8">50V</text>
<text x="36.5" y="104.5" transform="rotate(-90 36.5 104.5)">1</text>
<text x="39.4" y="104.7">100nH</text>
<text x="39.4" y="106.4">±5%</text>
<text x="33" y="109.1">0201</text>
<text x="36.5" y="108.2" transform="rotate(-90 36.5 108.2)">2</text>
<text x="39.4" y="108">0201</text>
<text x="46.7" y="109.6" transform="rotate(-90 46.7 109.6)">2</text>
<text x="49" y="111.6">A0222</text>
<text x="49" y="113.1">PESD3V3W1BESFYL</text>
<text x="46.7" y="118.4" transform="rotate(-90 46.7 118.4)">1</text>
<text x="60.1" y="125.4" transform="rotate(-180 60.1 125.4)">o</text>
<text x="63.2" y="125.4">1</text>
<text x="64.8" y="123.7">A0269</text>
<text x="69.5" y="125.4">2</text>
<text x="48.6" y="126.1">SAR_SENSOR2</text>
<text x="64.8" y="128.9">NM</text>
<text x="64.8" y="130.5">0201&lt;1uf</text>
<text x="64.8" y="132.2">+/-0.03mm</text>
<text x="64.8" y="137.6">A0287</text>
<text x="63.2" y="139.4">1</text>
<text x="64.8" y="142.8">NM</text>
<text x="69.5" y="139.4">2</text>
<text x="64.8" y="144.5">0201&lt;1uf</text>
<text x="64.8" y="146.1">+/-0.03mm</text>
<text x="5.1" y="154.1">J0205</text>
<text x="8.5" y="155.9">1</text>
<text x="21.3" y="155.9">1</text>
<text x="22.9" y="154.1">A0216</text>
<text x="25" y="155.9">2</text>
<text x="27.7" y="155.9">1</text>
<text x="29.2" y="154.1">A0208</text>
<text x="31.4" y="155.9">2</text>
<text x="63.2" y="155.9">1</text>
<text x="64.8" y="154.1">A0234</text>
<text x="69.5" y="155.9">2</text>
<text x="78.5" y="155.9">1</text>
<text x="80" y="154.1">A0284</text>
<text x="86" y="155.9">2</text>
<text x="6.4" y="158">2</text>
<text x="6.4" y="159.3">3</text>
<text x="6.4" y="160.6">4</text>
<text x="6.4" y="156.8">1</text>
<text x="8.5" y="157.2">2</text>
<text x="8.5" y="158.5">3</text>
<text x="8.5" y="159.7">4</text>
<text x="22.9" y="159.3">0.3pF</text>
<text x="22.9" y="161">0201</text>
<text x="29.2" y="159.3">0.3pF</text>
<text x="29.2" y="161">0201</text>
<text x="36.5" y="157.9" transform="rotate(-90 36.5 157.9)">1</text>
<text x="38.9" y="159.9">A0257</text>
<text x="38.9" y="161.4">NM</text>
<text x="64.8" y="159.3">0ohm</text>
<text x="64.8" y="161">±5%</text>
<text x="74.6" y="160.4" transform="rotate(-90 74.6 160.4)">1</text>
<text x="80" y="159.3">1.4nH</text>
<text x="80" y="161">±0.1nH</text>
<text x="89.8" y="156.6">o</text>
<text x="93" y="156.7">ANT17</text>
<text x="2.5" y="163.7">818012850</text>
<text x="22.9" y="162.6">50V</text>
<text x="22.9" y="164.3">±0.05pF</text>
<text x="29.2" y="162.6">50V</text>
<text x="29.2" y="164.3">±0.05pF</text>
<text x="35.6" y="165.6">0201&lt;1uf</text>
<text x="35.6" y="167.2">+/-0.03mm</text>
<text x="36.5" y="164.1" transform="rotate(-90 36.5 164.1)">2</text>
<text x="64.8" y="162.6">0201</text>
<text x="74.6" y="167.9" transform="rotate(-90 74.6 167.9)">2</text>
<text x="76.2" y="162.4">A0217</text>
<text x="76.2" y="163.7">13nH</text>
<text x="76.2" y="164.9">±3%</text>
<text x="76.2" y="166.2">0201</text>
<text x="80" y="162.6">0201</text>
<text x="74.6" y="173" transform="rotate(-90 74.6 173)">2</text>
<text x="74.6" y="169.3" transform="rotate(-90 74.6 169.3)">1</text>
<text x="76.2" y="168.7">A0243</text>
<text x="76.2" y="170">0.2pF</text>
<text x="76.2" y="173.8">0201</text>
<text x="76.2" y="172.6">50V</text>
<text x="76.2" y="171.3">±0.05pF</text>
<text x="110.1" y="169.5">J0209</text>
<text x="111.8" y="172">1</text>
<text x="111.8" y="173.3">2</text>
<text x="113.9" y="171.2">1</text>
<text x="113.9" y="172.4">2</text>
<text x="121.6" y="173.1" transform="rotate(-90 121.6 173.1)">1</text>
<text x="123.2" y="172.6">A0268</text>
<text x="123.2" y="173.8">0.8pF</text>
<text x="125.7" y="170">A0241 0ohm±5%</text>
<text x="128" y="171.2">1</text>
<text x="134.2" y="171.2">2</text>
<text x="135.9" y="170">0201</text>
<text x="148.2" y="171.8">o</text>
<text x="151.4" y="171.9">ANT12</text>
<text x="110.2" y="175.6">818029274</text>
<text x="121.6" y="176.8" transform="rotate(-90 121.6 176.8)">2</text>
<text x="123.2" y="177.6">0201</text>
<text x="123.2" y="176.4">50V</text>
<text x="123.2" y="175.1">±0.05pF</text>
<text x="139.4" y="175.6" transform="rotate(-90 139.4 175.6)">1</text>
<text x="141.7" y="177.6">A0256</text>
<text x="141.7" y="179.2">NM</text>
<text x="167.3" y="175.9">J0210</text>
<text x="168.9" y="178.4">1</text>
<text x="168.9" y="179.6">2</text>
<text x="171.1" y="177.5">1</text>
<text x="171.1" y="178.8">2</text>
<text x="138.4" y="183.4">0201&lt;1uf</text>
<text x="138.4" y="185">+/-0.03mm</text>
<text x="139.4" y="181.9" transform="rotate(-90 139.4 181.9)">2</text>
<text x="167.4" y="182">818029274</text>
<text x="183.9" y="183.3" transform="rotate(-90 183.9 183.3)">1</text>
<text x="185.4" y="184">A0285</text>
<text x="185.4" y="185.3">0ohm</text>
<text x="183.9" y="189.5" transform="rotate(-90 183.9 189.5)">2</text>
<text x="185.4" y="186.5">±5%</text>
<text x="185.4" y="187.8">0201</text>
<text x="247.7" y="200.5">Title</text>
<text x="252.7" y="201.8">M3_MAIN</text>
<text x="247.7" y="204.3">Size</text>
<text x="247.7" y="208.1">Date:</text>
<text x="248.9" y="205.6">A2</text>
<text x="252.7" y="204.3">Document Number</text>
<text x="252.7" y="205.6">ANT2</text>
<text x="254.3" y="208.1">Thursday, September 15, 2022</text>
<text x="273.1" y="208.1">Sheet</text>
<text x="279.4" y="208.1">2</text>
<text x="283.2" y="208.1">of</text>
<text x="287" y="208.1">79</text>
<text x="289.6" y="204.3">Rev</text>
<text x="290.8" y="205.6">P0</text>
</g>
<g font-size=".9">
<text x="30.7" y=".9">5</text>
<text x="89.5" y=".9">4</text>
<text x="148.4" y=".9">3</text>
<text x="207.3" y=".9">2</text>
<text x="266.2" y=".9">1</text>
<text x=".3" y="28">D</text>
<text x="296" y="28">D</text>
<text x=".3" y="79.8">C</text>
<text x="296" y="79.8">C</text>
<text x=".3" y="131.7">B</text>
<text x="296" y="131.7">B</text>
<text x=".3" y="183.5">A</text>
<text x="296" y="183.5">A</text>
<text x="30.7" y="209.6">5</text>
<text x="89.5" y="209.6">4</text>
<text x="148.4" y="209.6">3</text>
<text x="207.3" y="209.6">2</text>
<text x="266.2" y="209.6">1</text>
</g>
</svg>
